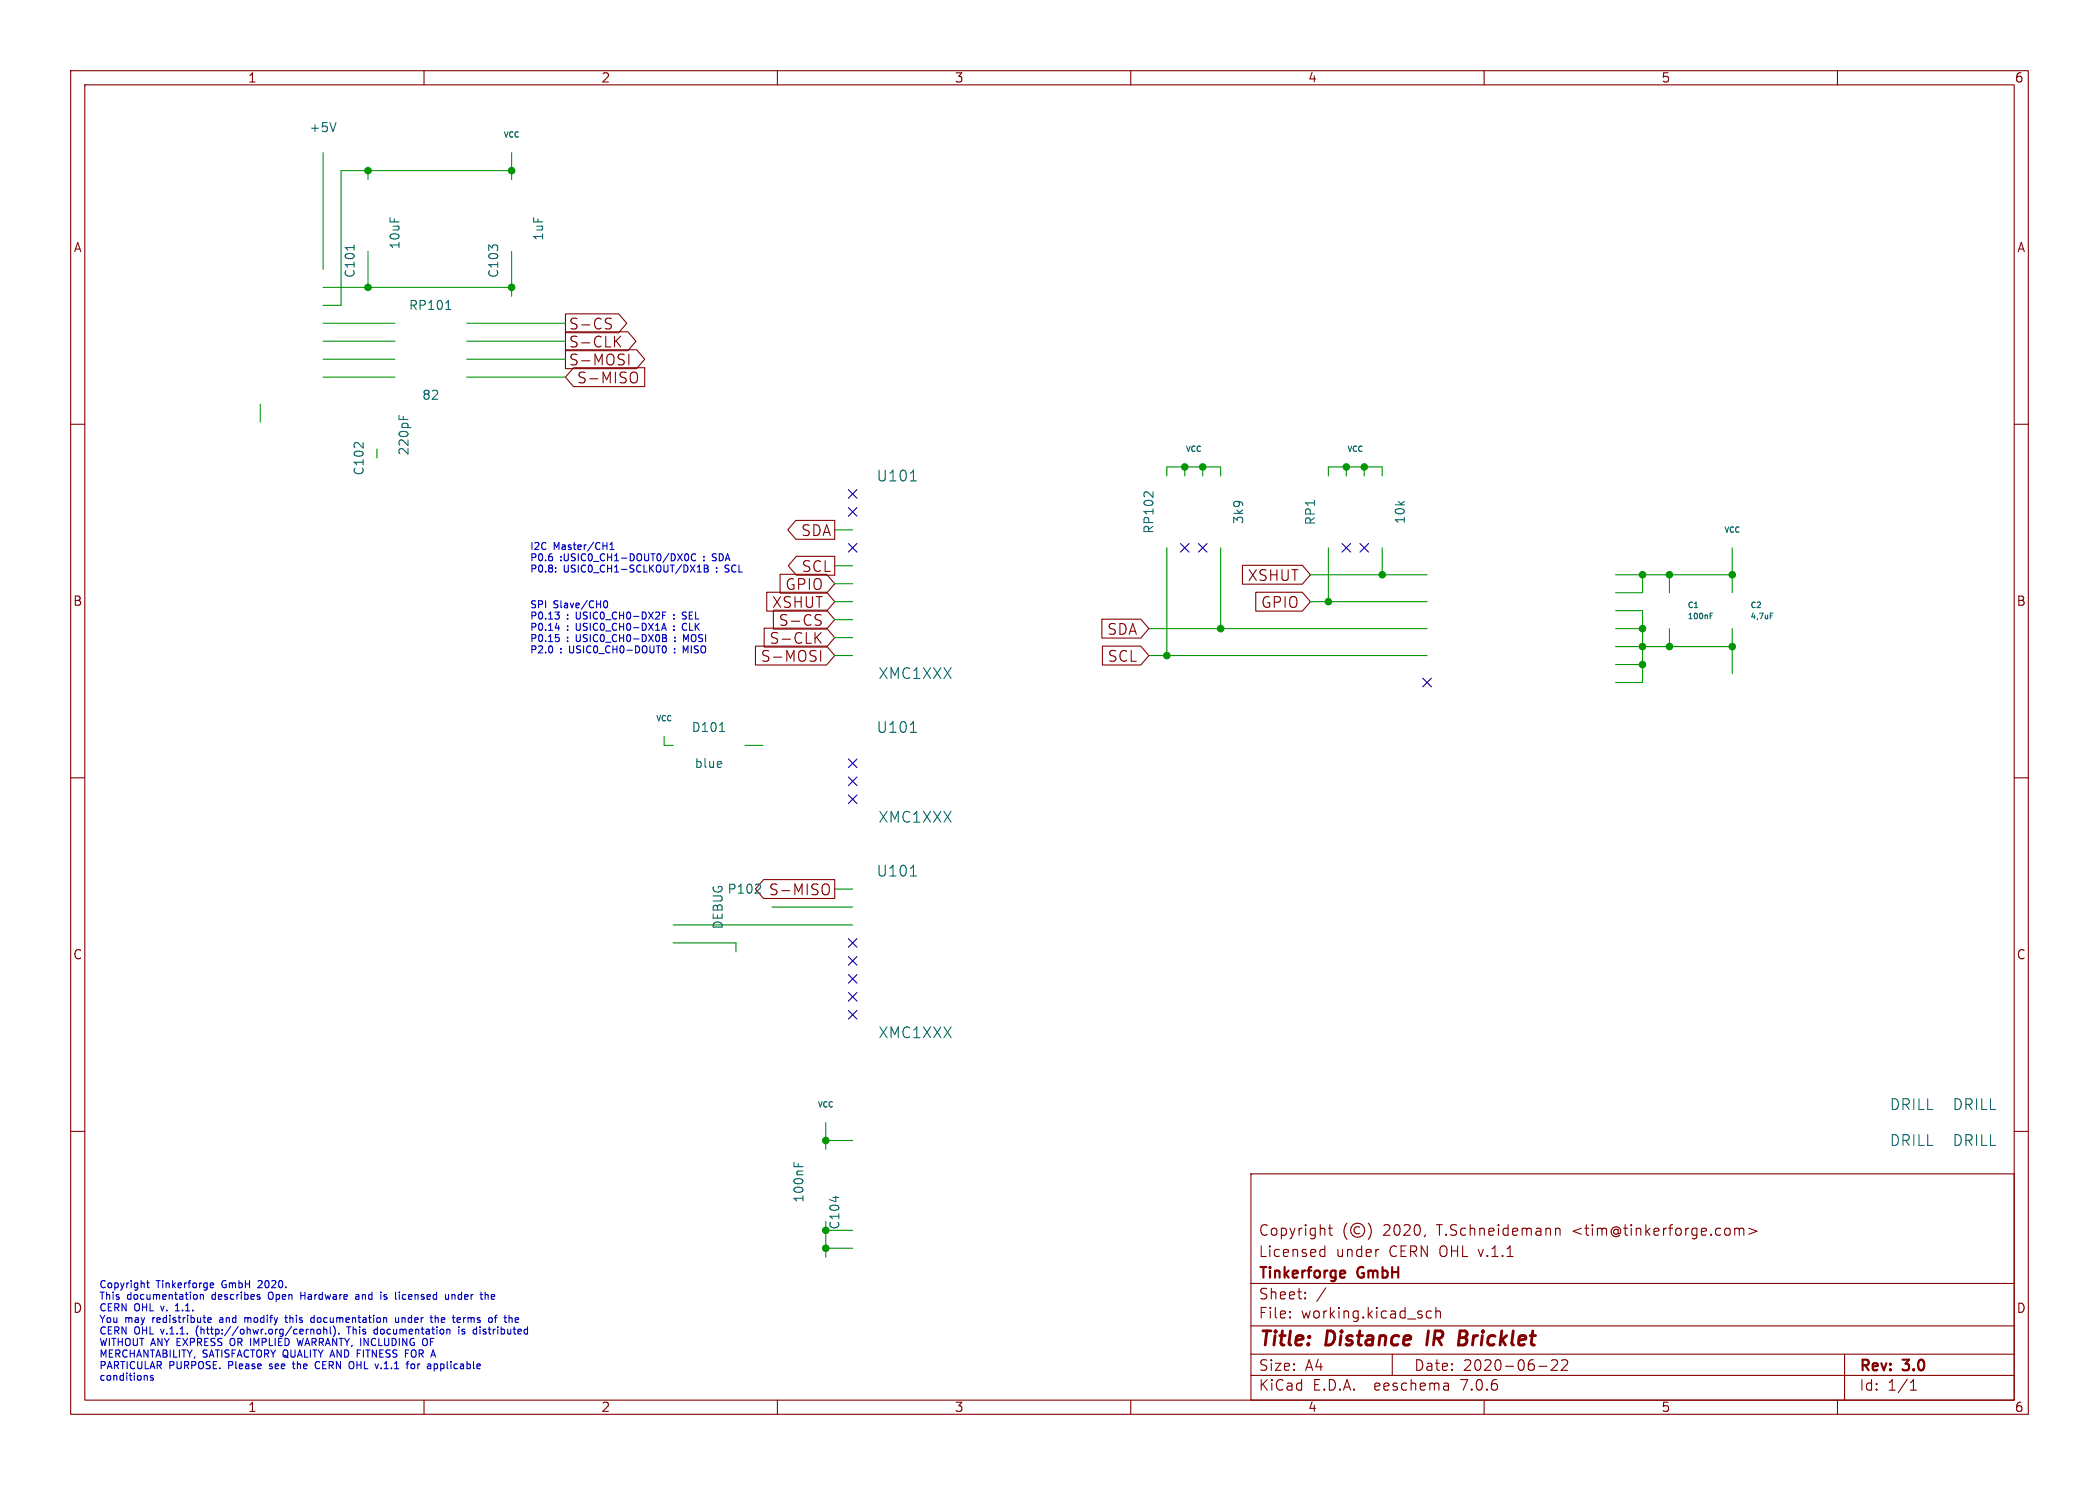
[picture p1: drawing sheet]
<svg xmlns="http://www.w3.org/2000/svg" width="297mm" height="210mm" viewBox="0 0 297 210" stroke-linecap="round" stroke-linejoin="round" font-family="sans-serif">
<g fill="none" stroke="#840000" stroke-width=".15">
<path d="M10 10h277v190h-277zM12 12h273v186h-273zM60 10v2M110 10v2M160 10v2M210 10v2M260 10v2M10 60h2M80 46.9h8.8l1.2 1.4-1.2 1.3h-8.8zM80 49.5h10.1l1.1 1.3-1.1 1.3h-10.1zM80 44.4h7.5l1.2 1.3-1.2 1.4h-7.5zM81.2 52h10v2.7h-10l-1.2-1.4z"/>
<path d="M85.9 45.7a.56 .56 0 0 1 .6 .4l-.1 .4h-.5M85.9 45l.6 .1M87.2 48.2l.6 .9M87.8 47.5l-.8 .9M89 50.1v1.5M89.5 52.6a.51 .51 0 0 1 .7 .5v.5a.51 .51 0 0 1-.7 .5M285 60h2M112.6 73.6h5.5v2.7h-5.5l-1.1-1.4zM112.7 78.7h5.4v2.6h-5.4l-1.2-1.3zM175.8 79.9h8.5l1.1 1.4-1.1 1.3h-8.5zM106.9 91.4h10.1l1.1 1.3-1.1 1.3h-10.1zM108.1 88.8h8.9l1.1 1.4-1.1 1.3h-8.9z"/>
<path d="M108.5 83.8h8.5l1.1 1.3-1.1 1.3h-8.5zM109.4 86.3h7.6l1.1 1.3-1.1 1.4h-7.6zM110.4 81.2h6.6l1.1 1.4-1.1 1.3h-6.6zM115.5 90.1l.7 .9M115.6 87.6a.56 .56 0 0 1 .6 .4l-.1 .4h-.6M116 86.9l.2 .1M116.1 92v1.5M116.2 89.5l-.9 .8M155.9 87.6h5.5l1.2 1.3-1.2 1.3h-5.5zM156 91.4h5.4l1.2 1.3-1.2 1.3h-5.4zM177.7 83.8h6.6l1.1 1.3-1.1 1.3h-6.6zM10 110h2"/>
<path d="M285 110h2M108 124.4h10.1v2.7h-10.1l-1.1-1.4zM116.7 125a.51 .51 0 0 1 .6 .5v.5a.51 .51 0 0 1-.6 .5M10 160h2M285 160h2M177 166h108v32h-108zM186.9 177.6l.1 .1 .5-.1M186.9 176.8l.1-.1 .5 .1M187.5 176.2v1.5M188 173.7h.5M188.2 173.2v1.3v.1l.3 .1M190.6 173a1.72 1.72 0 0 0 0 2.3"/>
<path d="M192.4 173.6a.52 .52 0 0 0-.8 .4 .52 .52 0 0 0 .8 .4M193.6 173a1.72 1.72 0 0 1 0 2.3M195 176.7h.1M201.7 174.6l-.2 .3M220.1 173.8a.37 .37 0 0 1 .6 .1v.8M220.1 173.7v1M245.5 173.8a.37 .37 0 0 1 .6 .1M245.5 173.7v1M246.1 173.9l.2-.2 .4 .1v.9M246.1 173.9v.8M247.5 173.7l1.1 .4-1.1 .5M60 198v2"/>
<path d="M110 198v2M160 198v2M177 194.5h108M177 191.5h108M177 187.5h108M177 181.5h108M182.5 186.3h.1l-.1 .1M182.5 186.3v.1M182.5 185.5v.1M182.5 185.5h.1l-.1 .1M184.7 183.6v.1M184.7 183.6h-.1l.1 .1"/>
<path d="M184.7 182.8v.1M184.7 182.8h-.1l.1 .1M187.6 182.1l-1.3 2M197 191.5v3M202.5 185.5l-.4-.1-.3 .3v.4l.2 .2 .1 .1 .4-.1M203.2 185.5a.37 .37 0 0 1 .6 .1v.8M203.2 184.9v1.5M204.9 195.7l.1 .9M205 196.5l-.2 .1M205 196h-.2M210 198v2M217.7 193.2h1.2"/>
<path d="M219.5 192.4l.2-.1 .5 .1a.41 .41 0 0 1 .1 .5l-.8 .9h.9M221 192.4l.2-.1 .5 .1a.41 .41 0 0 1 0 .5l-.8 .9h.9M260 198v2M261 191.5v6.5M270.3 196.6h.9M270.3 195.5l.4-.4v1.5"/>
<circle cx="192.1" cy="174" r="1"/>
</g>
<path d="M202.1 188.2l-.2 2M206.5 189.2h.6M206.6 188.2h.7M207.1 189.2l.3 .1M207.3 190.1l-.2 .1h-.8M207.3 189.1l-.2 .1" fill="none" stroke="#840000" stroke-width=".4"/>
<path d="M190.1 179.7l.2 .1v.2l-.7 .2M190.3 180.6l-.2 .1" fill="none" stroke="#840000" stroke-width=".3"/>
<g fill="none" stroke="#0000c2" stroke-width=".15">
<path d="M86.3 77.7h.6M86.3 77l.3-.3v1M96.9 78.7l.2-.4a.53 .53 0 0 1 .3 .5 .53 .53 0 0 1-.3 .5l-.2-.4M98.4 78.4a.47 .47 0 0 0-.6 .3 .47 .47 0 0 0 .4 .6l.2-.1M99.6 79.2v.1M99.6 78.7v.1M99.7 79.9h.3l.2 .2-.2 .3 .2 .1v.2l-.2 .2h-.3zM100.8 79.3h.1M100.9 78.4l-.1 .1 .1 .2M102.7 80l-.1 .1 .1 .2M78.6 88.8h.6M78.6 89.7h.5"/>
<path d="M78.6 80.8v.1M78.6 80.3v.1M78.9 86.9l.2 .2v.3l-.2 .1M78.9 90.1l.2 .2v.2l-.2 .2M79 88.5v.6M79.1 86.6l-.3 .3M85.5 85.1l.1-.1a.53 .53 0 0 1 .4 .5 .53 .53 0 0 1-.4 .5l-.2-.4zM93.6 89.1l.3-.9 .4 .9M93.7 88.9h.5M93.8 87h.3M93.8 89.7l.4 .1 .1 .2-.2 .2M93.8 90.2h.3"/>
<path d="M93.9 91.4v-.1a.53 .53 0 0 1 .4 .5 .53 .53 0 0 1-.4 .5M94.1 90.2l.2 .2v.2l-.5 .1M94.2 86.6h-.4v.9M95.4 87.5h.1M95.4 86.9v.1M95.4 88.5v.1M95.4 89v.1M95.5 92.2v.1M95.5 91.7v.1M95.5 90.6v.1M95.5 90.1v.1M96.5 87.5h.4"/>
<path d="M96.9 88.2a.53 .53 0 0 0-.4 .4 .53 .53 0 0 0 .4 .5M97 86.6h-.3l-.2 .1 .1 .3 .3 .1M97 92l-.3-.7v1M97.1 90.5l-.4-.8v1M98.7 80.2l.2-.3v1M98.7 80.9h.5M99.7 80.4h.3M102.6 80.9h.1M20.7 194.5l.1 .2v.5M20.7 181.4h.4M20.9 181.1v.9l.2 .1M21.7 194.6l-.3-.1-.1 .2v.1l.4 .1v.2h-.4"/>
<path d="M24.8 185.4h.6M25 184.5l-.2 .2M27.6 183.1h.2l.1 .2v.4h-.3M27.8 187.9v.7M28.3 183.2l.2-.1h.2l.1 .6M28.3 183.1v.6M29.4 186.7l.5-.1-.1-.2-.2-.1-.2 .2 .1 .5h.3M29.7 181.6l.2-.2h.2l.1 .2v.1l-.5 .1M29.7 182l.2 .1h.3M31.1 186.7v.3M32.6 189.4v.7M34.6 186.3v.7"/>
<path d="M34.9 186.3l-.3 .1M36.6 181.1l-.1 .1M36.7 183.4l.1 .2-.1 .1M36.7 183.1h.1M37.1 181.5l-.6 .6h.6M38 182.9v.7M38.1 193.5l.1 .1M38.2 192.9v.3M40.3 186.3h.4M40.4 186v.9l.3 .1M41.4 192.9h.3M41.5 192.5v.9l.2 .2"/>
<path d="M42 189.3l.3 1 .2-.7 .2 .7M42.6 182.7v1M42.6 183.2h.5M44 186.8l.2 .2h.3M44 188v.7M44 188.1l.1-.1h.3v.7M44.5 186.4l-.3-.1-.2 .2M44.5 186v1M44.8 192.6a.5 .5 0 0 0-.2 .6 .5 .5 0 0 0 .6 .3M44.9 188h.3l.2 .2v.3l-.2 .2-.3-.1-.1-.1zM45.8 188.1l.2-.1h.2v.7M45.8 187.6v1.1"/>
<path d="M46.7 187.6v.9l.2 .2M47.2 187.5a1.19 1.19 0 0 1 0 1.5M47.9 188.6v.1M49.3 187.6v1.1M49.9 192.6a.72 .72 0 0 1 0 .9M50.4 183.1h.3l.1 .6M50.5 191.4h.4M50.8 183.3l-.3 .1-.2 .1 .2 .2h.3M53 188.6l.1 .1 .3-.1M53.4 188h-.3l-.1 .1M53.4 187.6v1.1M54.3 183.7h.4"/>
<path d="M54.7 183.1h-.2l-.2 .1 .1 .2 .3 .1M56 186.3v.7h.3l.1-.1M56.4 186.3v.7M56.5 182.7v.1M56.9 186.3v.7M57 183.1l-.1 .2 .1 .4M57 186.3l-.1 .1M57.4 191.4h.3M58.2 192.9h.3l.2 .2v.3l-.2 .2-.3-.1-.1-.1zM60.3 189.3a.72 .72 0 0 1 0 .9M61.4 192.9h.3l.2 .2-.1 .4h-.4M61.6 186.4l.1-.1 .3 .1v.6"/>
<path d="M61.6 186v1M63 183.1l.1 .6h.2h.2M63.5 183.1v.6M63.5 188l.2 .1v.6M64 183.1v.6M64.3 183.1h-.2l-.1 .1M64.9 187.6v.1M64.9 188v.7M65 186.3l.2 .3-.5 .1M65.1 187h-.1M65.4 188.6h.3M65.6 186.3v.7"/>
<path d="M65.6 186.4v.1M65.7 188h-.2l-.1 .1v.2l.3 .1M67.9 187.6v.1M67.9 188v.7M68.8 183.1l.3 .1v.5M69.6 183.1v.6M70 186.3h.3M70 183.3l-.5 .1M70.3 186l-.2 .1v.9M72.9 187h.4M72.9 186.4l.3-.1 .2 .3-.5 .1"/>
</g>
<g fill="none" stroke="#009600" stroke-width=".15">
<path d="M45.7 21.6v16.5M52.1 24.1v1.3M52.1 35.6v5M72.4 21.6v3.8M72.4 35.6v6.3M72.4 24.1h-24.1v19.1h-2.6M36.8 57.2v2.5M45.7 53.3h10.2M45.7 50.8h10.2M45.7 48.3h10.2M45.7 45.7h10.2M45.7 40.6h26.7"/>
<path d="M66 53.3h14M66 50.8h14M66 48.3h14M66 45.7h14M53.3 63.5v1.3M118.1 74.9h2.5M165.1 67.3v-1.3h7.6v1.3M165.1 77.5v15.2M167.6 66v1.3M170.2 66v1.3M172.7 77.5v11.4M188 67.3v-1.3h7.6v1.3"/>
<path d="M188 77.5v7.6M190.5 66v1.3M193 66v1.3M195.6 77.5v3.8M245.1 77.5v6.3M118.1 85.1h2.5M118.1 92.7h2.5M118.1 90.2h2.5M118.1 82.6h2.5M118.1 80h2.5M118.1 87.6h2.5M162.6 88.9h39.3"/>
<path d="M162.6 92.7h39.3M185.4 81.3h16.5M185.4 85.1h16.5M228.6 86.4h3.8v10.1h-3.8M228.6 91.4h16.5M228.6 88.9h3.8M228.6 81.3h16.5M228.6 94h3.8M232.4 81.3v2.5h-3.8M236.2 81.3v2.5M236.2 88.9v2.5M245.1 88.9v6.4"/>
<path d="M94 104.1v1.3h1.2M105.4 105.4h2.5M95.2 133.4h8.9v1.2M95.2 130.8h25.4M109.2 128.3h11.4M118.1 125.7h2.5M116.8 158.8v3.8M116.8 172.7v5.1M116.8 161.3h3.8M116.8 174h3.8M116.8 176.5h3.8"/>
</g>
<g fill="none" stroke="#000084" stroke-width=".15">
<path d="M120 71.8l1.3 1.2M120 76.9l1.3 1.2M120 69.2l1.3 1.3M121.3 71.8l-1.3 1.2M121.3 76.9l-1.3 1.2M121.3 69.2l-1.3 1.3M167 76.9l1.2 1.2M168.2 76.9l-1.2 1.2M169.6 76.9l1.2 1.2M170.8 76.9l-1.2 1.2M189.9 76.9l1.2 1.2M191.1 76.9l-1.2 1.2"/>
<path d="M192.4 76.9l1.2 1.2M193.6 76.9l-1.2 1.2M201.3 95.9l1.2 1.2M202.5 95.9l-1.2 1.2M120 109.9l1.3 1.2M120 112.4l1.3 1.2M120 107.3l1.3 1.3M121.3 109.9l-1.3 1.2M121.3 112.4l-1.3 1.2M121.3 107.3l-1.3 1.3M120 135.3l1.3 1.2M120 132.7l1.3 1.3"/>
<path d="M120 137.8l1.3 1.2M121.3 135.3l-1.3 1.2M121.3 132.7l-1.3 1.3M121.3 137.8l-1.3 1.2M120 140.4l1.3 1.2M120 142.9l1.3 1.2M121.3 140.4l-1.3 1.2M121.3 142.9l-1.3 1.2"/>
</g>
<g fill="none" stroke="#006464" stroke-width=".15">
<path d="M47.5 17.3l-.4 1.3M50.1 34.6v.8M56.5 58.7v.6M57.1 58.9v.4M63.1 43.8h.7M128.8 68h.9M163.1 69.5v.8l-.7-.7-.3-.1-.2 .2M242 87.1h.2M242 86.7h.4M250.5 87.1h.3M250.5 86.7h.4M101.8 103.4h.7"/>
<path d="M102.1 107.7v.3l-.6 .1M128.8 103.6h.9M107.5 125.1l.1 .2v.3l-.8 .7h.8M128.8 123.9h.9M112.3 164.4v.6M112.9 164.6v.4M118.3 169.2v.7"/>
</g>
<g fill="#009600" stroke="#009600" stroke-width=".15">
<circle cx="190.5" cy="66" r=".46"/>
<circle cx="195.6" cy="81.3" r=".46"/>
<circle cx="188" cy="85.1" r=".46"/>
<circle cx="172.7" cy="88.9" r=".46"/>
<circle cx="165.1" cy="92.7" r=".46"/>
<circle cx="170.2" cy="66" r=".46"/>
<circle cx="232.4" cy="91.4" r=".46"/>
<circle cx="232.4" cy="88.9" r=".46"/>
<circle cx="245.1" cy="91.4" r=".46"/>
<circle cx="232.4" cy="94" r=".46"/>
<circle cx="236.2" cy="91.4" r=".46"/>
<circle cx="193" cy="66" r=".46"/>
<circle cx="245.1" cy="81.3" r=".46"/>
<circle cx="236.2" cy="81.3" r=".46"/>
<circle cx="232.4" cy="81.3" r=".46"/>
<circle cx="167.6" cy="66" r=".46"/>
<circle cx="72.4" cy="40.6" r=".46"/>
<circle cx="52.1" cy="40.6" r=".46"/>
<circle cx="72.4" cy="24.1" r=".46"/>
<circle cx="52.1" cy="24.1" r=".46"/>
<circle cx="116.8" cy="174" r=".46"/>
<circle cx="116.8" cy="176.5" r=".46"/>
<circle cx="116.8" cy="161.3" r=".46"/>
</g>
<g font-size="2.8" fill="#840000">
<text x="178" y="190.9">Title:</text>
<text x="187.7" y="190.9">Distance</text>
<text x="202.7" y="190.9">IR</text>
<text x="208" y="190.9">Bricklet</text>
</g>
<g font-size="2.1" fill="#840000">
<text x="80.4" y="46.8">S-CS</text>
<text x="80.4" y="49.4">S-CLK</text>
<text x="80.4" y="51.9">S-MOSI</text>
<text x="81.5" y="54.4">S-MISO</text>
<text x="113.3" y="76">SDA</text>
<text x="111.1" y="83.6">GPIO</text>
<text x="113.4" y="81.1">SCL</text>
<text x="176.5" y="82.4">XSHUT</text>
<text x="109.2" y="86.2">XSHUT</text>
<text x="110.1" y="88.7">S-CS</text>
<text x="156.6" y="90">SDA</text>
<text x="178.4" y="86.2">GPIO</text>
<text x="107.6" y="93.8">S-MOSI</text>
<text x="108.8" y="91.3">S-CLK</text>
<text x="156.7" y="93.8">SCL</text>
<text x="108.7" y="126.8">S-MISO</text>
<text x="178" y="178">Licensed</text>
<text x="178" y="175">Copyright</text>
<text x="189" y="178">under</text>
<text x="195.7" y="175">2020,</text>
<text x="196.6" y="178">CERN OHL v.1.1</text>
<text x="203.5" y="175">T.Schneidemann</text>
<text x="222.8" y="175">&lt;tim@tinkerforge.com&gt;</text>
<text x="178" y="184">Sheet:</text>
<text x="178" y="181.2">Tinkerforge</text>
<text x="192.2" y="181.2">GmbH</text>
<text x="178" y="186.7">File:</text>
<text x="184.1" y="186.7">working.kicad_sch</text>
<text x="178" y="196.9">KiCad</text>
<text x="178" y="194.1">Size:</text>
<text x="184.7" y="194.1">A4</text>
<text x="185.7" y="196.9">E.D.A.</text>
<text x="194.6" y="196.9">eeschema</text>
<text x="200" y="194.1">Date:</text>
<text x="207" y="196.9">7.0.6</text>
<text x="207" y="194.1">2020-06-22</text>
<text x="263" y="194.3">Rev:</text>
<text x="263" y="196.9">Id:</text>
<text x="267.1" y="196.9">1/1</text>
<text x="269.4" y="194.3">3.0</text>
</g>
<g font-size="2.1" fill="#006464">
<text x="123.9" y="68.3">U101</text>
<text x="124.2" y="96.2">XMC1XXX</text>
<text x="123.9" y="103.9">U101</text>
<text x="124.2" y="116.6">XMC1XXX</text>
<text x="123.9" y="124.2">U101</text>
<text x="124.2" y="147">XMC1XXX</text>
<text x="267.3" y="157.2">DRILL</text>
<text x="276.2" y="157.2">DRILL</text>
<text x="267.3" y="162.3">DRILL</text>
<text x="276.2" y="162.3">DRILL</text>
</g>
<g font-size="1.8" fill="#840000">
<text x="35" y="11.9">1</text>
<text x="85" y="11.9">2</text>
<text x="135" y="11.9">3</text>
<text x="185" y="11.9">4</text>
<text x="235" y="11.9">5</text>
<text x="285" y="11.9">6</text>
<text x="10.3" y="35.9">A</text>
<text x="285.3" y="35.9">A</text>
<text x="10.3" y="85.9">B</text>
<text x="285.3" y="85.9">B</text>
<text x="10.3" y="135.9">C</text>
<text x="285.3" y="135.9">C</text>
<text x="10.3" y="185.9">D</text>
<text x="285.3" y="185.9">D</text>
<text x="35" y="199.9">1</text>
<text x="85" y="199.9">2</text>
<text x="135" y="199.9">3</text>
<text x="185" y="199.9">4</text>
<text x="235" y="199.9">5</text>
<text x="285" y="199.9">6</text>
</g>
<g font-size="1.8" fill="#006464">
<text x="43.7" y="18.9">+5V</text>
<text x="56.7" y="35.3" transform="rotate(-90 56.7 35.3)">10uF</text>
<text x="77.1" y="34.1" transform="rotate(-90 77.1 34.1)">1uF</text>
<text x="50.4" y="39.4" transform="rotate(-90 50.4 39.4)">C101</text>
<text x="70.7" y="39.4" transform="rotate(-90 70.7 39.4)">C103</text>
<text x="57.8" y="44">RP101</text>
<text x="59.6" y="56.7">82</text>
<text x="58" y="64.5" transform="rotate(-90 58 64.5)">220pF</text>
<text x="51.7" y="67.3" transform="rotate(-90 51.7 67.3)">C102</text>
<text x="163.4" y="75.6" transform="rotate(-90 163.4 75.6)">RP102</text>
<text x="176.1" y="74.2" transform="rotate(-90 176.1 74.2)">3k9</text>
<text x="186.3" y="74.4" transform="rotate(-90 186.3 74.4)">RP1</text>
<text x="199" y="74.2" transform="rotate(-90 199 74.2)">10k</text>
<text x="97.8" y="103.7">D101</text>
<text x="98.2" y="108.8">blue</text>
<text x="102.5" y="131.5" transform="rotate(-90 102.5 131.5)">DEBUG</text>
<text x="102.9" y="126.6">P102</text>
<text x="113.9" y="170.2" transform="rotate(-90 113.9 170.2)">100nF</text>
<text x="119" y="174" transform="rotate(-90 119 174)">C104</text>
</g>
<g font-size="1.4" fill="#0000c2">
<text x="74.9" y="77.8">I2C</text>
<text x="78.3" y="77.8">Master/CH1</text>
<text x="74.9" y="79.4">P0.6</text>
<text x="74.9" y="81">P0.8:</text>
<text x="79.3" y="79.4">:USIC0_CH1-DOUT0/DX0C</text>
<text x="79.8" y="81">USIC0_CH1-SCLKOUT/DX1B</text>
<text x="101.3" y="79.4">SDA</text>
<text x="101.6" y="81">:</text>
<text x="103.1" y="81">SCL</text>
<text x="74.9" y="86.1">SPI</text>
<text x="74.9" y="87.7">P0.13</text>
<text x="74.9" y="89.3">P0.14</text>
<text x="78.3" y="86.1">Slave/CH0</text>
<text x="80.2" y="87.7">:</text>
<text x="80.2" y="89.3">:</text>
<text x="81.7" y="87.7">USIC0_CH0-DX2F</text>
<text x="81.7" y="89.3">USIC0_CH0-DX1A</text>
<text x="97.3" y="87.7">SEL</text>
<text x="97.3" y="89.3">CLK</text>
<text x="74.9" y="90.9">P0.15</text>
<text x="74.9" y="92.5">P2.0</text>
<text x="79.3" y="92.5">:</text>
<text x="80.2" y="90.9">:</text>
<text x="80.8" y="92.5">USIC0_CH0-DOUT0</text>
<text x="81.7" y="90.9">USIC0_CH0-DX0B</text>
<text x="97.4" y="92.5">MISO</text>
<text x="97.4" y="90.9">MOSI</text>
<text x="14" y="182.2">Copyright</text>
<text x="14" y="183.9">This</text>
<text x="14" y="185.5">CERN</text>
<text x="18" y="183.9">documentation</text>
<text x="19" y="185.5">OHL</text>
<text x="22.2" y="182.2">Tinkerforge</text>
<text x="23" y="185.5">v.</text>
<text x="25.3" y="185.5">1.1.</text>
<text x="30.2" y="183.9">describes</text>
<text x="31.6" y="182.2">GmbH</text>
<text x="37" y="182.2">2020.</text>
<text x="38.4" y="183.9">Open</text>
<text x="43.2" y="183.9">Hardware</text>
<text x="51.3" y="183.9">and</text>
<text x="55.1" y="183.9">is</text>
<text x="57.4" y="183.9">licensed</text>
<text x="64.7" y="183.9">under</text>
<text x="70" y="183.9">the</text>
<text x="14" y="187.2">You</text>
<text x="14" y="188.8">CERN</text>
<text x="14" y="190.4">WITHOUT ANY EXPRESS</text>
<text x="17.7" y="187.2">may</text>
<text x="19" y="188.8">OHL</text>
<text x="21.8" y="187.2">redistribute</text>
<text x="23" y="188.8">v.1.1.</text>
<text x="28.2" y="188.8">(http://ohwr.org/cernohl).</text>
<text x="31.5" y="187.2">and</text>
<text x="33" y="190.4">OR IMPLIED</text>
<text x="35.3" y="187.2">modify</text>
<text x="41.4" y="187.2">this</text>
<text x="43.1" y="190.4">WARRANTY, INCLUDING</text>
<text x="45.2" y="187.2">documentation</text>
<text x="49.9" y="188.8">This</text>
<text x="53.9" y="188.8">documentation</text>
<text x="57.4" y="187.2">under</text>
<text x="61.3" y="190.4">OF</text>
<text x="62.7" y="187.2">the</text>
<text x="66.1" y="187.2">terms</text>
<text x="66.1" y="188.8">is</text>
<text x="68.4" y="188.8">distributed</text>
<text x="71.4" y="187.2">of</text>
<text x="14" y="192.1">MERCHANTABILITY,</text>
<text x="14" y="193.7">PARTICULAR</text>
<text x="14" y="195.3">conditions</text>
<text x="23.9" y="193.7">PURPOSE.</text>
<text x="28.7" y="192.1">SATISFACTORY QUALITY AND</text>
<text x="32.5" y="193.7">Please</text>
<text x="38.6" y="193.7">see</text>
<text x="42.2" y="193.7">the</text>
<text x="45.6" y="193.7">CERN</text>
<text x="50.6" y="193.7">OHL</text>
<text x="51.2" y="192.1">FITNESS</text>
<text x="54.6" y="193.7">v.1.1</text>
<text x="58.3" y="192.1">FOR</text>
<text x="59.3" y="193.7">for</text>
<text x="62.5" y="193.7">applicable</text>
</g>
<g font-size="1.1" fill="#006464">
<text x="71.1" y="19.7">VCC</text>
<text x="167.7" y="64.1">VCC</text>
<text x="190.5" y="64.1">VCC</text>
<text x="243.9" y="75.5">VCC</text>
<text x="238.7" y="86.2">C1</text>
<text x="238.7" y="87.8">100nF</text>
<text x="247.6" y="86.2">C2</text>
<text x="247.6" y="87.8">4,7uF</text>
<text x="92.7" y="102.2">VCC</text>
<text x="115.6" y="156.8">VCC</text>
</g>
</svg>
